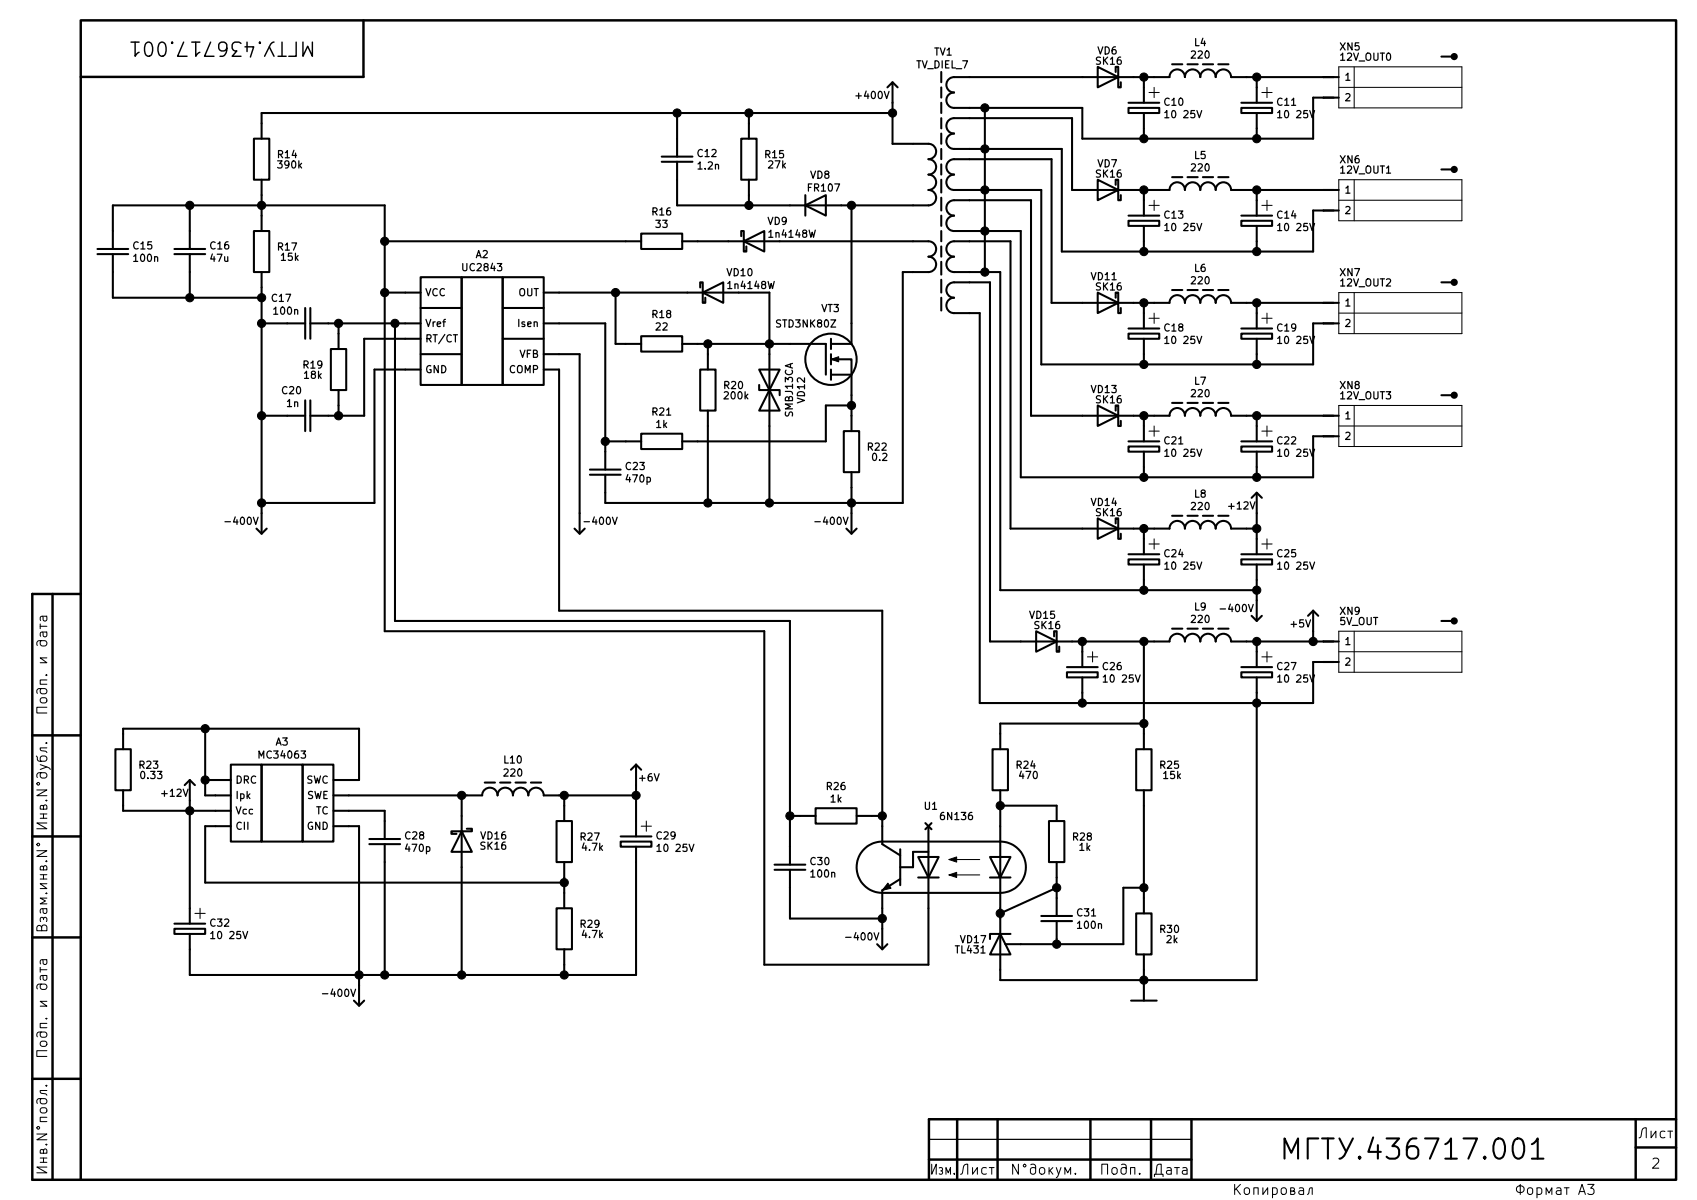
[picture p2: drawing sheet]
<svg xmlns="http://www.w3.org/2000/svg" width="420mm" height="297mm" viewBox="0 0 420 297" stroke-linecap="round" stroke-linejoin="round" font-family="sans-serif">
<g fill="none" stroke="#000" stroke-width=".61">
<path d="M20 5h395v287h-395zM90 5v14h-70M13 147v145M20 147h-12v145h12M8 182h12M8 207h12M8 232h12M8 267h12M237 277v15M247 277v15M270 277v15M285 277v15"/>
<path d="M295 277v15M405 277v15M415 277h-185v15M230 287h65M405 284h10"/>
</g>
<path d="M62.7 128l.6 1.8 .6-1.8M151.6 128l.6 1.8 .6-1.8M208.8 128l.6 1.8 .6-1.8M309.1 149.6l.6 1.8 .6-1.8M216.4 230.9l.6 1.8 .6-1.8M86.9 244.9l.6 1.7 .5-1.7M230 282h65" fill="none" stroke="#000" stroke-width=".3"/>
<g fill="none" stroke="#000" stroke-width=".25">
<path d="M331.5 16.5h30.4v10.2h-30.4zM335.3 16.5v10.2M284.5 22.9h2.5M285.7 21.6v2.6M312.4 22.9h2.6M313.7 21.6v2.6M331.5 21.6h30.4M284.5 50.8h2.5M285.7 49.6v2.5M312.4 50.8h2.6M313.7 49.6v2.5M331.5 44.5h30.4v10.1h-30.4z"/>
<path d="M331.5 49.6h30.4M335.3 44.5v10.1M284.5 78.8h2.5M285.7 77.5v2.5M312.4 78.8h2.6M313.7 77.5v2.5M331.5 72.4h30.4v10.2h-30.4zM331.5 77.5h30.4M335.3 72.4v10.2M284.5 106.7h2.5M285.7 105.4v2.6M312.4 106.7h2.6"/>
<path d="M313.7 105.4v2.6M331.5 100.4h30.4v10.1h-30.4zM331.5 105.4h30.4M335.3 100.4v10.1M284.5 134.7h2.5M285.7 133.4v2.5M312.4 134.7h2.6M313.7 133.4v2.5M10 154.4v1.2M10 155h1.6M10.2 158.6a.82 .82 0 0 0-.1 1.1l.3 .2h.7a.68 .68 0 0 0 .5-.7 .68 .68 0 0 0-.5-.6l-1.8 .1-.2 .4 .1 .7M10.5 156.4l.2 .9a.48 .48 0 0 0 .4 .4 .48 .48 0 0 0 .5-.4l-.1-.9"/>
<path d="M10.5 152.5l.2 .9a.48 .48 0 0 0 .4 .3 .48 .48 0 0 0 .5-.3l-.1-.9M11.6 156.4l-1.5 .2v.9M11.6 152.5l-1.5 .2v.9M331.5 156.2h30.4v10.2h-30.4zM335.3 156.2v10.2M10.2 172.8l.9-.1a.67 .67 0 0 1 .5 .7 .67 .67 0 0 1-.5 .6h-.7a.69 .69 0 0 1-.2-1.2zM10.2 170.4a.82 .82 0 0 0-.1 1.1l.3 .2h.7a.67 .67 0 0 0 .5-.6 .67 .67 0 0 0-.5-.7l-1.8 .2a.79 .79 0 0 0-.1 1M11.4 167.1h.2l-.1 .1-.1-.1h.2M11.6 175.1h-2.5v1.4h2.5M11.6 168.3h-1.6v1.1h1.6M11.6 162.9h-1.6l1.6 1.1h-1.6M269.2 162.6h2.6"/>
<path d="M270.5 161.3v2.6M312.4 162.6h2.6M313.7 161.3v2.6M331.5 161.3h30.4M9 187.1l.5 1.2 1.6 .1a.67 .67 0 0 0 .5-.6 .67 .67 0 0 0-.5-.7l-.9 .2a.78 .78 0 0 0 0 1.1M10 189.3l2.2 .8 .2 .4M10.8 199.7l.3-.5 .5 .4v.7h-1.6l.1-.8h.6l.1 .8M11.4 183.9l.1-.1 .1 .1-.1 .2-.1-.2h.2M11.6 185.1h-1.6l.1 .6 1.2 .2 .3 .4M11.6 189.9l-1.6 .6M9.1 210.6h2.5l-2.5 1.4h2.5M9.2 208.8h.5l.1 .3-.1 .2-.2 .1-.3-.1-.1-.2z"/>
<path d="M10 202.6h1.6M10 201.5h1.6M10.8 214.7l.3-.4 .5 .3v.7h-1.6l.1-.8h.6l.1 .8M10.8 201.5v1.1M11.4 213.2l.1-.1 .1 .1-.1 .1-.1-.1h.2M11.6 203.7h-2.5l2.5 1.4h-2.5M158.7 204.5h2.6M160 203.2v2.6M234.9 216.6h7.7M234.9 212.8h7.7M10 239.5v1.2M10.1 228.1l-.1-.7 .3-.3 .5 .3 .3-.3 .4 .1 .1 .2-.1 .7"/>
<path d="M10.3 229.6l.1-.4a.69 .69 0 0 1 1.2 .2v1h-2.5l.1-1.1a.59 .59 0 0 1 .7-.2 .59 .59 0 0 1 .4 .5v.8M10.5 224.9l.2 .9a.48 .48 0 0 0 .4 .3 .48 .48 0 0 0 .5-.3l-.1-.9M10.5 237.6l.2 .8a.48 .48 0 0 0 .4 .4 .48 .48 0 0 0 .5-.4l-.1-.8M10.8 227.4v.2M11.6 224.9l-1.5 .2v.9M11.6 222.3h-1.6l1.3 .7-1.3 .7h1.6M11.6 237.6l-1.5 .1v.9M48.3 226.1h2.5M49.5 224.8v2.6M10 240h1.6M10.1 257.9l.3-.2h.7a.67 .67 0 0 1 .5 .7 .67 .67 0 0 1-.5 .6h-.7a.67 .67 0 0 1-.3-1.1zM10.2 255.5a.82 .82 0 0 0-.1 1l.3 .3h.7a.67 .67 0 0 0 .5-.7 .67 .67 0 0 0-.5-.6l-1.8 .1a.79 .79 0 0 0-.1 1.1"/>
<path d="M10.2 243.6a.82 .82 0 0 0-.1 1.1l.3 .2h.7a.68 .68 0 0 0 .5-.6 .68 .68 0 0 0-.5-.7l-1.8 .1-.2 .4 .1 .7M10.5 241.5l.2 .8a.48 .48 0 0 0 .4 .4 .48 .48 0 0 0 .5-.4l-.1-.8M11.4 252.1h.2l-.1 .2-.1-.2h.2M11.6 253.3h-1.6v1.1h1.6M11.6 247.9h-1.6l1.6 1.2h-1.6M11.6 241.5l-1.5 .1v.9M10.2 274.3l.9-.1a.67 .67 0 0 1 .5 .7 .67 .67 0 0 1-.5 .6h-.7a.69 .69 0 0 1-.2-1.2zM10.2 271.9a.82 .82 0 0 0-.1 1.1l.3 .2h.7a.67 .67 0 0 0 .5-.6 .67 .67 0 0 0-.5-.7l-1.8 .2a.79 .79 0 0 0-.1 1M11.4 268.7l.1-.1 .1 .1-.1 .2-.1-.2h.2M11.6 269.9h-1.6l.1 .6 1.2 .2 .3 .4M11.6 260.1h-2.5v1.4h2.5M408.8 280v1.6l1.2-1.6v1.6"/>
<path d="M412.9 280h1.2M413.5 280v1.6M10 287.7h1.6M10 286.7h1.6M10.8 284.9l.3-.5 .5 .3v.8h-1.6l.1-.9h.6l.1 .9M10.8 286.7v1M11.4 283.3l.1-.1 .1 .1-.1 .1-.1-.1h.2M11.6 288.9h-2.5l2.5 1.4h-2.5M230.7 288.2v2.5l1.1-2.5v2.5M232.5 289.1h.8l.1 .4-.3 .3a.45 .45 0 0 1 .3 .4 .45 .45 0 0 1-.3 .5l-.6-.2M234.2 290.7v-1.7l.6 1.3 .5-1.3v1.7M236.3 290.4v.3"/>
<path d="M237.8 290.7l.5-.4 .2-1.4a.86 .86 0 0 1 1.1-.7v2.5M240.8 289v1.7l1.2-1.7v1.7M244.2 289.1a.82 .82 0 0 0-1 .1v1.2l.3 .3 .7-.2M244.9 289h1.2M245.5 289v1.7M252.1 288.2v2.5l-1.4-2.5v2.5M253.4 288.3l.3-.1 .2 .1 .2 .2-.2 .3-.2 .1-.3-.1zM255.2 288.3a.79 .79 0 0 1 1.1 .1l.1 1.8a.67 .67 0 0 1-.6 .5 .67 .67 0 0 1-.7-.5l.1-1a.82 .82 0 0 1 1.1-.1l.1 .1M261.5 289l.6 1.7M262.7 289l-.8 2.2-.4 .3M263.7 290.7v-1.7l.7 1.3 .7-1.3v1.7M266.2 290.4l.2 .1-.2 .2-.1-.2 .1-.1v.3"/>
<path d="M272.8 290.7v-2.5h1.4v2.5M275.4 289.2l.4-.2a.68 .68 0 0 1 .8 .5v.7a.68 .68 0 0 1-.7 .5 .68 .68 0 0 1-.6-.5zM277.7 288.3l.7-.1 .3 .2 .1 1.8a.67 .67 0 0 1-.6 .5 .67 .67 0 0 1-.7-.5l.2-1a.78 .78 0 0 1 1.1 0M279.9 290.7v-1.7h1.1v1.7M282.2 290.4l.1 .1-.1 .2-.2-.2 .2-.1v.3M285.8 291.2v-.5h2.2v.5M286.2 290.7l.2-2 .5-.5h.6v2.5M288.9 289.1h1l.1 1.6M290 289.6l-.8 .1a.48 .48 0 0 0-.4 .5 .48 .48 0 0 0 .4 .5l.8-.2M290.8 289h1.2M291.4 289v1.7M292.8 289.1h1l.1 1.6"/>
<path d="M293.9 289.6l-.8 .1a.48 .48 0 0 0-.4 .5 .48 .48 0 0 0 .4 .5l.8-.2M305.7 293.2v2.5M306 294.2l1.1 1.5M307.1 293.2l-1.4 1.4M308.2 294.2l.3-.2a.68 .68 0 0 1 .9 .5v.7a.68 .68 0 0 1-.7 .5 .68 .68 0 0 1-.6-.5zM310.4 295.7v-1.7h1.1v1.7M312.7 294v1.7l1.2-1.7v1.7M315.1 294.1a.82 .82 0 0 1 1 .1v1.2l-.3 .3-.7-.2M315.1 294v2.5M317.3 294.2a.69 .69 0 0 1 1.2 .3v.7a.67 .67 0 0 1-.7 .5 .67 .67 0 0 1-.6-.5zM319.6 294.8l.8-.1v-.6l-.8-.1v1.7h.7l.3-.5-.5-.4M321.7 294.1h.9l.2 1.6"/>
<path d="M322.8 294.6l-.9 .1a.48 .48 0 0 0-.3 .5 .48 .48 0 0 0 .3 .5l.9-.2M323.7 295.7l.3-.2 .2-1.1 .3-.4h.4v1.7M380.5 294.1a.79 .79 0 0 1 1.2 .4l-.1 .9a.79 .79 0 0 1-1.1 .1M382.8 295.7v-1.7l.7 1.3 .7-1.3v1.7M385.4 294.1h1l.1 1.6M386.5 294.6l-.9 .1a.48 .48 0 0 0-.3 .5 .48 .48 0 0 0 .3 .5l.9-.2M387.3 294h1.2M387.9 294v1.7M390.9 295.7l.8-2.5 .8 2.5M391.1 295h1.2M393.1 293.2h1.6l-.9 .9a.72 .72 0 0 1 .9 .5v.6l-.5 .5h-.7l-.4-.3M405.8 281.6l.5-.3 .2-1.4a.86 .86 0 0 1 1.1-.7v2.4"/>
<path d="M412.2 280.1a.82 .82 0 0 0-1.1 .1v1.2l.4 .2 .7-.1"/>
</g>
<g fill="none" stroke="#000" stroke-width=".51">
<path d="M233 17.8v2.6M276.2 17.8v-1.3h.7v2.6l-5.1-2.6v5.1l5.1-2.5v2.5h.6v-1.2M283.2 19.1v6.3M290.2 15.9h2.5M294 15.9h2.5M297.8 15.9h2.6M301.6 15.9h2.6M311.1 19.1v6.3M331.5 19.1h-26.7a1.9 1.9 0 0 0-1.9-1.9 1.9 1.9 0 0 0-1.9 1.9 1.9 1.9 0 0 0-1.9-1.9 1.9 1.9 0 0 0-1.9 1.9 1.9 1.9 0 0 0-1.9-1.9 1.9 1.9 0 0 0-1.9 1.9 1.9 1.9 0 0 0-1.9-1.9 1.9 1.9 0 0 0-1.9 1.9h-53.4a1.9 1.9 0 0 0-1.9 1.9 1.9 1.9 0 0 0 1.9 1.9 1.9 1.9 0 0 0-1.9 1.9 1.9 1.9 0 0 0 1.9 1.9h31.8v7.6h57.1v-10.1h6.4M356.9 14h2.5M62.9 34.3h3.8v10.2h-3.8zM163.8 38.8h7.6"/>
<path d="M167.6 28v10.8M183.5 34.3h3.8v10.2h-3.8zM185.4 28v6.3M219.7 21.6l1.3-1.2v15.2h8.9a1.9 1.9 0 0 1 1.9 1.9 1.9 1.9 0 0 1-1.9 1.9 1.9 1.9 0 0 1 1.9 1.9 1.9 1.9 0 0 1-1.9 1.9 1.9 1.9 0 0 1 1.9 1.9 1.9 1.9 0 0 1-1.9 1.9 1.9 1.9 0 0 1 1.9 1.9 1.9 1.9 0 0 1-1.9 1.9h-62.3v-10.8M221 28h-156.2v6.3M221 20.4l1.2 1.2M233 21.6v2.6M233 25.4v2.6M233 29.2v2.6M233 33.1v2.5M233 36.9v2.5M243.8 26.7v40.6"/>
<path d="M279.4 26.7h7.6v1.3h-7.6zM279.4 25.4h7.6M283.2 28v6.3M307.3 26.7h7.7v1.3h-7.7zM307.3 25.4h7.7M311.1 28v6.3M47 50.8v10.8M62.9 57.2h3.8v10.1h-3.8zM64.8 44.5v12.7M95.2 59.7h63.5M158.7 57.8h10.2v3.8h-10.2zM163.8 40h7.6"/>
<path d="M168.9 59.7h61a1.9 1.9 0 0 1 1.9 1.9 1.9 1.9 0 0 1-1.9 1.9 1.9 1.9 0 0 1 1.9 1.9 1.9 1.9 0 0 1-1.9 1.9h-6.4v57.2h-73.6v-7M183.5 58.5v-1.3h.6v2.5l5.1-2.5v5.1l-5.1-2.6v2.6h.7v-1.3M185.4 44.5v6.3M199.4 48.3v2.5l5.1-2.5v5.1l-5.1-2.6v2.6M210.8 50.8v34.3h-5.1M233 40.7v2.5M233 44.5v3.2M233 48.9v3.2M233 53.4v2.5M233 57.2v2.5M276.2 45.8v-1.3h.7v2.5l-5.1-2.5v5.1l5.1-2.6v2.6h.6v-1.3M279.4 54.6h7.6v1.3h-7.6z"/>
<path d="M279.4 53.4h7.6M283.2 47v6.4M283.2 55.9v6.4M290.2 43.9h2.5M294 43.9h2.5M297.8 43.9h2.6M301.6 43.9h2.6M307.3 54.6h7.7v1.3h-7.7zM307.3 53.4h7.7M311.1 47v6.4M311.1 55.9v6.4M331.5 47h-26.7a1.9 1.9 0 0 0-1.9-1.9 1.9 1.9 0 0 0-1.9 1.9 1.9 1.9 0 0 0-1.9-1.9 1.9 1.9 0 0 0-1.9 1.9 1.9 1.9 0 0 0-1.9-1.9 1.9 1.9 0 0 0-1.9 1.9 1.9 1.9 0 0 0-1.9-1.9 1.9 1.9 0 0 0-1.9 1.9h-24.2v-17.8h-29.2a1.9 1.9 0 0 0-1.9 2 1.9 1.9 0 0 0 1.9 1.9 1.9 1.9 0 0 0-1.9 1.9 1.9 1.9 0 0 0 1.9 1.9h26.7v25.4h62.2v-10.2h6.4"/>
<path d="M356.9 41.9h2.5M24.1 61.6h7.6M24.1 62.9h7.6M27.9 61.6v-10.8h67.3v105.4h94v82.6h40.7v-34.3M27.9 62.9v10.8h36.9M43.2 61.6h7.6M43.2 62.9h7.6M47 62.9v10.8M64.8 67.3v64.8M75.6 76.2v7.7M76.8 76.2v7.7M95.2 72.4h8.9"/>
<path d="M104.1 76.2h10.2zM104.1 68.6h10.2v26.7h-10.2zM114.3 68.6h10.2v26.7h-10.2zM124.5 68.6h10.1v26.7h-10.1zM124.5 76.2h10.1zM134.6 72.4h55.9v52.1M152.4 72.4v12.7h6.3M173.4 71.2v-1.3h.6v2.5l5.1-2.5v5.1l-5.1-2.6v2.6h.6v-1.3M233 61v2.5M233 64.8v3.2M233 69.3v3.1M233 73.7v3.2"/>
<path d="M276.2 73.7v-1.3h.7v2.6l-5.1-2.6v5.1l5.1-2.5v2.5h.6v-1.3M283.2 75v6.3M290.2 71.8h2.5M294 71.8h2.5M297.8 71.8h2.6M301.6 71.8h2.6M311.1 75v6.3M331.5 75h-26.7a1.9 1.9 0 0 0-1.9-1.9 1.9 1.9 0 0 0-1.9 1.9 1.9 1.9 0 0 0-1.9-1.9 1.9 1.9 0 0 0-1.9 1.9 1.9 1.9 0 0 0-1.9-1.9 1.9 1.9 0 0 0-1.9 1.9 1.9 1.9 0 0 0-1.9-1.9 1.9 1.9 0 0 0-1.9 1.9h-29.3v-35.6h-24.1a1.9 1.9 0 0 0-1.9 1.9 1.9 1.9 0 0 0 1.9 1.9 1.9 1.9 0 0 0-1.9 1.9 1.9 1.9 0 0 0 1.9 1.9h21.6v43.2h67.3v-10.2h6.4M356.9 69.9h2.5M64.8 80h10.8M75.6 99.1v7.6M76.8 80h27.3"/>
<path d="M76.8 99.1v7.6M81.9 86.4h3.8v10.2h-3.8zM83.8 80v6.4M83.8 96.6v6.3M97.8 80v73.7h97.8v60.3M104.1 87.7h10.2zM104.1 83.9h-13.9v19h-13.4M104.1 91.5h-11.4v33h-27.9M124.5 83.9h10.1zM134.6 80h15.3v36.2M134.6 91.5h3.8v59.7h80v57.8l4.5 2.7M134.6 87.7h8.9v44.4"/>
<path d="M158.7 83.2h10.2v3.8h-10.2zM168.9 85.1h35.6v7.6M173.4 91.5h3.8v10.1h-3.8zM175.3 85.1v6.4M188 95.3v1.3h2.5l-2.5 5h5l-5-10.1h5l-2.5 5.1h2.5v1.2M205.7 88.9h5.1v3.8M205.7 92.7h5.1M205.7 83.9v2.5M205.7 87.7v2.5M205.7 91.5v2.5M210.8 92.7v14M279.4 82.6h7.6v1.3h-7.6z"/>
<path d="M279.4 81.3h7.6M283.2 83.9v6.3M290.2 99.7h2.5M294 99.7h2.5M297.8 99.7h2.6M301.6 99.7h2.6M307.3 82.6h7.7v1.3h-7.7zM307.3 81.3h7.7M311.1 83.9v6.3M356.9 97.8h2.5M64.8 102.9h10.8M146 116.2h7.7"/>
<path d="M146 117.5h7.7M149.9 109.3h8.8M158.7 107.4h10.2v3.8h-10.2zM175.3 101.6v22.9M208.9 106.7h3.8v10.2h-3.8zM210.8 116.9v15.2M210.8 100.4h-6.3v8.9h-35.6M276.2 101.6v-1.2h.7v2.5l-5.1-2.5v5l5.1-2.5v2.5h.6v-1.2M279.4 110.5h7.6v1.3h-7.6zM279.4 109.3h7.6M283.2 102.9v6.4M283.2 111.8v6.3"/>
<path d="M307.3 110.5h7.7v1.3h-7.7zM307.3 109.3h7.7M311.1 102.9v6.4M311.1 111.8v6.3M331.5 102.9h-26.7a1.9 1.9 0 0 0-1.9-1.9 1.9 1.9 0 0 0-1.9 1.9 1.9 1.9 0 0 0-1.9-1.9 1.9 1.9 0 0 0-1.9 1.9 1.9 1.9 0 0 0-1.9-1.9 1.9 1.9 0 0 0-1.9 1.9 1.9 1.9 0 0 0-1.9-1.9 1.9 1.9 0 0 0-1.9 1.9h-34.3v-53.3h-19.1a1.9 1.9 0 0 0-1.9 1.9 1.9 1.9 0 0 0 1.9 1.9 1.9 1.9 0 0 0-1.9 1.9 1.9 1.9 0 0 0 1.9 1.9h16.5v60.9h72.4v-10.1h6.4M63.5 130.8l1.3 1.3 1.2-1.3M142.2 130.8l1.3 1.3 1.3-1.3M209.5 130.8l1.3 1.3 1.3-1.3M276.2 129.6v-1.3h.7v2.5l-5.1-2.5v5.1l5.1-2.6v2.6h.6v-1.3M279.4 138.5h7.6v1.2h-7.6zM279.4 137.2h7.6M283.2 130.8v6.4"/>
<path d="M283.2 139.7v6.4M290.2 127.7h2.5M294 127.7h2.5M297.8 127.7h2.6M301.6 127.7h2.6M307.3 138.5h7.7v1.2h-7.7zM307.3 137.2h7.7M309.9 123.2l1.2-1.2 1.3 1.2M311.1 130.8h-6.3a1.9 1.9 0 0 0-1.9-1.9 1.9 1.9 0 0 0-1.9 1.9 1.9 1.9 0 0 0-1.9-1.9 1.9 1.9 0 0 0-1.9 1.9 1.9 1.9 0 0 0-1.9-1.9 1.9 1.9 0 0 0-1.9 1.9 1.9 1.9 0 0 0-1.9-1.9 1.9 1.9 0 0 0-1.9 1.9h-39.4v-71.1h-14a1.9 1.9 0 0 0-1.9 1.9 1.9 1.9 0 0 0 1.9 1.9 1.9 1.9 0 0 0-1.9 1.9 1.9 1.9 0 0 0 1.9 1.9h11.4v78.8h63.5M311.1 122v15.2M311.1 139.7v14M261 157.5v-1.3h.6v2.6l-5.1-2.6v5.1l5.1-2.5v2.5h.7v-1.2"/>
<path d="M268 158.8v6.3M283.2 158.8v26.7M290.2 155.6h2.5M294 155.6h2.5M297.8 155.6h2.6M301.6 155.6h2.6M309.9 152.4l1.2 1.3 1.3-1.3M311.1 158.8v6.3M325.1 151.2v7.6M325.1 151.2l1.3 1.2M325.1 151.2l-1.3 1.2M331.5 158.8h-26.7a1.9 1.9 0 0 0-1.9-1.9 1.9 1.9 0 0 0-1.9 1.9 1.9 1.9 0 0 0-1.9-1.9 1.9 1.9 0 0 0-1.9 1.9 1.9 1.9 0 0 0-1.9-1.9 1.9 1.9 0 0 0-1.9 1.9 1.9 1.9 0 0 0-1.9-1.9 1.9 1.9 0 0 0-1.9 1.9h-44.5v-88.9h-8.9a1.9 1.9 0 0 0-1.9 1.9 1.9 1.9 0 0 0 1.9 1.9 1.9 1.9 0 0 0-1.9 1.9 1.9 1.9 0 0 0 1.9 1.9h6.4v96.5h82.5v-10.1h6.4"/>
<path d="M356.9 153.7h2.5M264.2 166.4h7.6v1.3h-7.6zM264.2 165.1h7.6M268 167.7v6.3M283.2 179.1h-35.6v6.4M307.3 166.4h7.7v1.3h-7.7zM307.3 165.1h7.7M311.1 167.7v74.9h-63.5v-47M28.6 185.5h3.8v10.1h-3.8zM30.5 185.5v-5.1h58.4v12.7h-6.4M30.5 195.6v5.1h26.6M45.7 194.3l1.3-1.2 1.3 1.2"/>
<path d="M47 193.1v35.5M50.8 180.4v16.5h6.3M50.8 193.1h6.3M57.1 189.3h7.7v19h-7.7zM64.8 189.3h10.1v19h-10.1zM74.9 189.3h7.6v19h-7.6zM82.5 196.9h36.9a1.9 1.9 0 0 1 1.9-1.9 1.9 1.9 0 0 1 1.9 1.9 1.9 1.9 0 0 1 1.9-1.9 1.9 1.9 0 0 1 1.9 1.9 1.9 1.9 0 0 1 1.9-1.9 1.9 1.9 0 0 1 1.9 1.9 1.9 1.9 0 0 1 1.9-1.9 1.9 1.9 0 0 1 1.9 1.9h22.9M114.3 196.9v44.4M120 193.7h2.6M123.8 193.7h2.6M127.6 193.7h2.6M131.4 193.7h2.6"/>
<path d="M139.7 196.9v6.3M157.5 189.3v17.7M157.5 189.3l-1.3 1.2M157.5 189.3l1.2 1.2M245.7 185.5h3.9v10.1h-3.9zM247.6 199.4h14v3.8M281.3 185.5h3.8v10.1h-3.8zM283.2 195.6v30.5M57.1 204.5h-6.3v14h88.9M82.5 204.5h6.4v44.5M82.5 200.7h12.7v7M91.4 207.7h7.7"/>
<path d="M91.4 209h7.7M95.2 209v32.3M115.6 205.1h1.2v.7h-2.5l2.5 5.1h-5l2.5-5.1h-2.5v.6h1.2M137.8 203.2h3.8v10.2h-3.8zM139.7 213.4v11.4M153.7 208.3h7.6v1.3h-7.6zM153.7 207h7.6M157.5 209.6v31.7h-110.5v-10.1M191.8 214h7.6M191.8 215.3h7.6M195.6 215.3v12.1h22.8M195.6 202h6.3"/>
<path d="M201.9 200.1h10.2v3.8h-10.2zM212.1 202h6.3M213.9 210.2a6.4 6.4 0 0 1 4.5-1.9h29.2a6.3 6.3 0 0 1 6.4 6.4 6.3 6.3 0 0 1-6.4 6.3h-29.2a6.3 6.3 0 0 1-5.8-3.9 6.3 6.3 0 0 1 1.3-6.9zM222.9 217.6l-4.5 2.8v14.6M222.9 210.2v8.9M227.3 217.2h2.6l-2.6-5.1h5.1l-2.5 5.1h2.5M229.1 203.7l1.5 1.6M229.9 210.9h-3.8v3.8h-3.2M230.6 203.7l-1.5 1.6M245.1 217.2h2.5l-2.5-5.1h5.1l-2.6 5.1h2.6M259.7 203.2h3.8v10.2h-3.8zM261.6 213.4v13.3"/>
<path d="M261.6 219.7l-14 6.4M283.2 219.7h-5.1v14h-29.2M43.2 229.9h7.6v1.3h-7.6zM43.2 228.6h7.6M137.8 224.8h3.8v10.2h-3.8zM139.7 235v6.3M217.2 233.7l1.2 1.3 1.3-1.3M250.2 231.2h-2.6l2.6 5.1h-5.1l2.5-5.1h-2.5v1.2M257.8 226.7h7.6M257.8 228h7.6M261.6 228v5.7M281.3 226.1h3.8v10.2h-3.8z"/>
<path d="M283.2 236.3v11.4M87.6 247.7l1.3 1.3 1.3-1.3M280 247.7h6.4M318 286.8v-5l1.7 3.6 1.7-3.6v5M326.4 281.8h-2.6v5M327.3 281.8h2.9M370.2 282.3a1.2 1.2 0 0 1 1.3-.5 1.2 1.2 0 0 1 .9 .9 2.99 2.99 0 0 1-1 4.1 1.27 1.27 0 0 1-1.4-1 4.2 4.2 0 0 1 .2-3.5zM375 282.3a1.2 1.2 0 0 1 1.2-.5 1.2 1.2 0 0 1 .9 .9 3.9 3.9 0 0 1-.4 3.8 1.17 1.17 0 0 1-1.9-.7 4.3 4.3 0 0 1 .2-3.5zM379.3 283.2l.5-.2 .9-1.2v5M379.3 286.8h2.8"/>
<circle cx="205.7" cy="88.9" r="6.3"/>
</g>
<path d="M32.4 10.4h2M33.5 10.4v3.5l.6-.8 .3-.2M36.1 10.8a.84 .84 0 0 1 .9-.4 .84 .84 0 0 1 .6 .7 2.07 2.07 0 0 1-.6 2.8 .97 .97 0 0 1-1.1-.6 3.1 3.1 0 0 1 .2-2.5zM39.4 10.8a.86 .86 0 0 1 .9-.4 .86 .86 0 0 1 .7 .7 2.03 2.03 0 0 1-.7 2.8 .92 .92 0 0 1-1-.6 3 3 0 0 1 .1-2.5zM68.8 13.9h2M73.3 10.4v3.5h-1.8M75 10.4v3.5l1.2-2.5 1.1 2.5v-3.5" fill="none" stroke="#000" stroke-width=".36"/>
<g fill="#000" stroke="#000" stroke-width=".51">
<circle cx="360" cy="14" r=".63"/>
<circle cx="360" cy="41.9" r=".63"/>
<circle cx="360" cy="69.9" r=".63"/>
<circle cx="360" cy="97.8" r=".63"/>
<circle cx="360" cy="153.7" r=".63"/>
</g>
<g fill="#000" stroke="#000" stroke-width=".25">
<path d="M205.7 88.9l1.9-.6v1.3zM234.9 216.6l2-.7v1.3zM234.9 212.8l2-.7v1.3zM219.8 218.6l.8 1.3-2.2 .5z"/>
<circle cx="283.2" cy="19.1" r="1.02"/>
<circle cx="311.2" cy="19.1" r="1.02"/>
<circle cx="167.6" cy="28" r="1.02"/>
<circle cx="185.4" cy="28" r="1.02"/>
<circle cx="221" cy="28" r="1.02"/>
<circle cx="243.8" cy="36.9" r="1.02"/>
<circle cx="243.8" cy="26.7" r="1.02"/>
<circle cx="283.2" cy="34.3" r="1.02"/>
<circle cx="311.2" cy="34.3" r="1.02"/>
<circle cx="47" cy="50.8" r="1.02"/>
<circle cx="64.8" cy="50.8" r="1.02"/>
<circle cx="95.2" cy="59.7" r="1.02"/>
<circle cx="185.4" cy="50.8" r="1.02"/>
<circle cx="210.8" cy="50.8" r="1.02"/>
<circle cx="243.8" cy="57.2" r="1.02"/>
<circle cx="243.8" cy="47" r="1.02"/>
<circle cx="283.2" cy="47" r="1.02"/>
<circle cx="311.2" cy="47" r="1.02"/>
<circle cx="47" cy="73.7" r="1.02"/>
<circle cx="64.8" cy="73.7" r="1.02"/>
<circle cx="95.2" cy="72.4" r="1.02"/>
<circle cx="152.4" cy="72.4" r="1.02"/>
<circle cx="243.8" cy="67.3" r="1.02"/>
<circle cx="283.2" cy="75" r="1.02"/>
<circle cx="283.2" cy="62.3" r="1.02"/>
<circle cx="311.2" cy="75" r="1.02"/>
<circle cx="311.2" cy="62.3" r="1.02"/>
<circle cx="64.8" cy="80" r="1.02"/>
<circle cx="83.8" cy="80" r="1.02"/>
<circle cx="97.8" cy="80" r="1.02"/>
<circle cx="175.3" cy="85.1" r="1.02"/>
<circle cx="190.5" cy="85.1" r="1.02"/>
<circle cx="283.2" cy="90.2" r="1.02"/>
<circle cx="311.2" cy="90.2" r="1.02"/>
<circle cx="64.8" cy="102.9" r="1.02"/>
<circle cx="83.8" cy="102.9" r="1.02"/>
<circle cx="149.9" cy="109.3" r="1.02"/>
<circle cx="210.8" cy="100.4" r="1.02"/>
<circle cx="283.2" cy="118.1" r="1.02"/>
<circle cx="283.2" cy="102.9" r="1.02"/>
<circle cx="311.2" cy="118.1" r="1.02"/>
<circle cx="311.2" cy="102.9" r="1.02"/>
<circle cx="64.8" cy="124.5" r="1.02"/>
<circle cx="175.3" cy="124.5" r="1.02"/>
<circle cx="190.5" cy="124.5" r="1.02"/>
<circle cx="210.8" cy="124.5" r="1.02"/>
<circle cx="283.2" cy="130.8" r="1.02"/>
<circle cx="311.2" cy="130.8" r="1.02"/>
<circle cx="268" cy="158.8" r="1.02"/>
<circle cx="283.2" cy="158.8" r="1.02"/>
<circle cx="283.2" cy="146.1" r="1.02"/>
<circle cx="311.2" cy="158.8" r="1.02"/>
<circle cx="311.2" cy="146.1" r="1.02"/>
<circle cx="325.1" cy="158.8" r="1.02"/>
<circle cx="268" cy="174" r="1.02"/>
<circle cx="283.2" cy="179.1" r="1.02"/>
<circle cx="311.2" cy="174" r="1.02"/>
<circle cx="50.8" cy="193.1" r="1.02"/>
<circle cx="50.8" cy="180.4" r="1.02"/>
<circle cx="114.3" cy="196.9" r="1.02"/>
<circle cx="139.7" cy="196.9" r="1.02"/>
<circle cx="157.5" cy="196.9" r="1.02"/>
<circle cx="247.6" cy="199.4" r="1.02"/>
<circle cx="47" cy="200.7" r="1.02"/>
<circle cx="139.7" cy="218.5" r="1.02"/>
<circle cx="195.6" cy="202" r="1.02"/>
<circle cx="218.4" cy="202" r="1.02"/>
<circle cx="261.6" cy="219.7" r="1.02"/>
<circle cx="283.2" cy="219.7" r="1.02"/>
<circle cx="218.4" cy="227.4" r="1.02"/>
<circle cx="247.6" cy="226.1" r="1.02"/>
<circle cx="261.6" cy="233.7" r="1.02"/>
<circle cx="88.9" cy="241.3" r="1.02"/>
<circle cx="95.2" cy="241.3" r="1.02"/>
<circle cx="114.3" cy="241.3" r="1.02"/>
<circle cx="139.7" cy="241.3" r="1.02"/>
<circle cx="283.2" cy="242.6" r="1.02"/>
</g>
<text font-size="7" x="330.6" y="287">.436717.001</text>
<text font-size="4.9" x="68.6" y="10.3" transform="rotate(-180 68.6 10.3)">.436717.001</text>
<g font-size="3.5">
<text x="11.7" y="197.4" transform="rotate(-90 11.7 197.4)">.N°.</text>
<text x="11.7" y="222.4" transform="rotate(-90 11.7 222.4)">..N°</text>
<text x="11.7" y="282.4" transform="rotate(-90 11.7 282.4)">.N°.</text>
<text x="233.1" y="290.8">.</text>
<text x="256.1" y="290.8">N°.</text>
<text x="409" y="289.3">2</text>
<text x="375.9" y="295.8">A3</text>
</g>
<g font-size="2.5">
<text x="295.7" y="11.4">L4</text>
<text x="226.9" y="16.9">TV_DIEL_7</text>
<text x="231.3" y="13.8">TV1</text>
<text x="271.4" y="16">SK16</text>
<text x="271.8" y="13.5">VD6</text>
<text x="295.1" y="14.5">220</text>
<text x="331.8" y="12.5">XN5</text>
<text x="331.9" y="15">12V_OUT0</text>
<text x="332.7" y="20">1</text>
<text x="212.3" y="24.5">+400V</text>
<text x="288.4" y="26.2">C10</text>
<text x="289" y="29.2">10 25V</text>
<text x="316.3" y="26.2">C11</text>
<text x="316.9" y="29.2">10 25V</text>
<text x="332.7" y="25.1">2</text>
<text x="68.9" y="39.2">R14</text>
<text x="69" y="41.7">390k</text>
<text x="172.8" y="38.9">C12</text>
<text x="172.9" y="41.9">1.2n</text>
<text x="189.5" y="39.2">R15</text>
<text x="190.3" y="41.7">27k</text>
<text x="271.8" y="41.4">VD7</text>
<text x="295.7" y="39.4">L5</text>
<text x="331.8" y="40.4">XN6</text>
<text x="200.2" y="47.4">FR107</text>
<text x="200.7" y="44.2">VD8</text>
<text x="271.4" y="44">SK16</text>
<text x="295.1" y="42.4">220</text>
<text x="331.9" y="43">12V_OUT1</text>
<text x="332.7" y="47.9">1</text>
<text x="161.6" y="53.3">R16</text>
<text x="332.7" y="53">2</text>
<text x="162.5" y="56.4">33</text>
<text x="190.1" y="55.7">VD9</text>
<text x="190.7" y="58.8">1n4148W</text>
<text x="288.4" y="54.1">C13</text>
<text x="289" y="57.2">10 25V</text>
<text x="316.3" y="54.1">C14</text>
<text x="316.9" y="57.2">10 25V</text>
<text x="33.1" y="61.7">C15</text>
<text x="33.3" y="64.8">100n</text>
<text x="52.1" y="61.7">C16</text>
<text x="52.2" y="64.8">47u</text>
<text x="68.9" y="62">R17</text>
<text x="69.7" y="64.6">15k</text>
<text x="117.8" y="63.9">A2</text>
<text x="114.8" y="67.1">UC2843</text>
<text x="180.1" y="68.4">VD10</text>
<text x="180.5" y="71.5">1n4148W</text>
<text x="270.3" y="69.4">VD11</text>
<text x="271.4" y="71.9">SK16</text>
<text x="295.1" y="70.4">220</text>
<text x="295.7" y="67.3">L6</text>
<text x="331.8" y="68.4">XN7</text>
<text x="331.9" y="70.9">12V_OUT2</text>
<text x="67.4" y="74.7">C17</text>
<text x="68" y="77.9">100n</text>
<text x="105.2" y="73.3">VCC</text>
<text x="128.4" y="73.3">OUT</text>
<text x="203.4" y="77.3">VT3</text>
<text x="332.7" y="75.9">1</text>
<text x="105.2" y="80.9">Vref</text>
<text x="128.7" y="80.9">Isen</text>
<text x="161.6" y="78.7">R18</text>
<text x="162.5" y="81.8">22</text>
<text x="192.5" y="81.1">STD3NK80Z</text>
<text x="288.4" y="82.1">C18</text>
<text x="316.3" y="82.1">C19</text>
<text x="332.7" y="80.9">2</text>
<text x="105.2" y="84.7">RT/CT</text>
<text x="128.7" y="88.6">VFB</text>
<text x="289" y="85.1">10 25V</text>
<text x="316.9" y="85.1">10 25V</text>
<text x="75.2" y="91.2">R19</text>
<text x="75.4" y="93.8">18k</text>
<text x="105.2" y="92.4">GND</text>
<text x="126.2" y="92.4">COMP</text>
<text x="295.7" y="95.2">L7</text>
<text x="69.9" y="97.6">C20</text>
<text x="71" y="100.7">1n</text>
<text x="179.3" y="96.3">R20</text>
<text x="179.5" y="98.8">200k</text>
<text x="199.3" y="99.7" transform="rotate(-90 199.3 99.7)">VD12</text>
<text x="270.3" y="97.3">VD13</text>
<text x="271.4" y="99.8">SK16</text>
<text x="295.1" y="98.3">220</text>
<text x="331.8" y="96.3">XN8</text>
<text x="331.9" y="98.8">12V_OUT3</text>
<text x="161.6" y="102.9">R21</text>
<text x="162.5" y="105.9">1k</text>
<text x="196.3" y="103.2" transform="rotate(-90 196.3 103.2)">SMBJ13CA</text>
<text x="332.7" y="103.8">1</text>
<text x="214.9" y="111.5">R22</text>
<text x="288.4" y="110">C21</text>
<text x="289" y="113.1">10 25V</text>
<text x="316.3" y="110">C22</text>
<text x="316.9" y="113.1">10 25V</text>
<text x="332.7" y="108.9">2</text>
<text x="155" y="116.3">C23</text>
<text x="155.2" y="119.4">470p</text>
<text x="216.1" y="114.1">0.2</text>
<text x="270.3" y="125.2">VD14</text>
<text x="295.7" y="123.2">L8</text>
<text x="56.4" y="129.9">-400V</text>
<text x="145.3" y="129.9">-400V</text>
<text x="202.4" y="129.9">-400V</text>
<text x="271.4" y="127.8">SK16</text>
<text x="295.1" y="126.2">220</text>
<text x="304.4" y="126.1">+12V</text>
<text x="288.4" y="137.9">C24</text>
<text x="316.3" y="137.9">C25</text>
<text x="289" y="141">10 25V</text>
<text x="316.9" y="141">10 25V</text>
<text x="255" y="153.2">VD15</text>
<text x="256.2" y="155.7">SK16</text>
<text x="295.1" y="154.2">220</text>
<text x="295.7" y="151.1">L9</text>
<text x="302.8" y="151.5">-400V</text>
<text x="319.7" y="155.3">+5V</text>
<text x="331.6" y="154.7">5V_OUT</text>
<text x="331.8" y="152.2">XN9</text>
<text x="332.7" y="159.7">1</text>
<text x="273.1" y="165.9">C26</text>
<text x="316.3" y="165.9">C27</text>
<text x="332.7" y="164.8">2</text>
<text x="273.7" y="168.9">10 25V</text>
<text x="316.9" y="168.9">10 25V</text>
<text x="68.3" y="184.5">A3</text>
<text x="34.6" y="190.3">R23</text>
<text x="64.5" y="187.8">MC34063</text>
<text x="124.9" y="189">L10</text>
<text x="251.7" y="190.3">R24</text>
<text x="287.3" y="190.3">R25</text>
<text x="35.1" y="192.8">0.33</text>
<text x="40.3" y="197.2">+12V</text>
<text x="58.2" y="197.8">Ipk</text>
<text x="58.2" y="194">DRC</text>
<text x="75.8" y="194">SWC</text>
<text x="75.9" y="197.8">SWE</text>
<text x="124.9" y="192.2">220</text>
<text x="158.4" y="193.4">+6V</text>
<text x="204.7" y="195.6">R26</text>
<text x="252.6" y="192.8">470</text>
<text x="288.1" y="192.8">15k</text>
<text x="58.2" y="201.6">Vcc</text>
<text x="78.2" y="201.6">TC</text>
<text x="205.6" y="198.6">1k</text>
<text x="228.9" y="200.4">U1</text>
<text x="233.2" y="203">6N136</text>
<text x="58.2" y="205.4">CII</text>
<text x="76" y="205.4">GND</text>
<text x="100.4" y="207.8">C28</text>
<text x="119.1" y="207.8">VD16</text>
<text x="143.8" y="208.1">R27</text>
<text x="162.6" y="207.8">C29</text>
<text x="265.7" y="208.1">R28</text>
<text x="100.6" y="210.9">470p</text>
<text x="119" y="210.3">SK16</text>
<text x="144.3" y="210.6">4.7k</text>
<text x="163.2" y="210.9">10 25V</text>
<text x="200.7" y="214.1">C30</text>
<text x="267.2" y="210.6">1k</text>
<text x="200.9" y="217.2">100n</text>
<text x="266.8" y="226.8">C31</text>
<text x="52.1" y="229.4">C32</text>
<text x="52.8" y="232.4">10 25V</text>
<text x="143.8" y="229.7">R29</text>
<text x="144.3" y="232.2">4.7k</text>
<text x="210.1" y="232.8">-400V</text>
<text x="237.9" y="233.5">VD17</text>
<text x="267" y="229.9">100n</text>
<text x="287.3" y="230.9">R30</text>
<text x="288.8" y="233.5">2k</text>
<text x="236.7" y="236">TL431</text>
<text x="80.5" y="246.7">-400V</text>
</g>
</svg>
